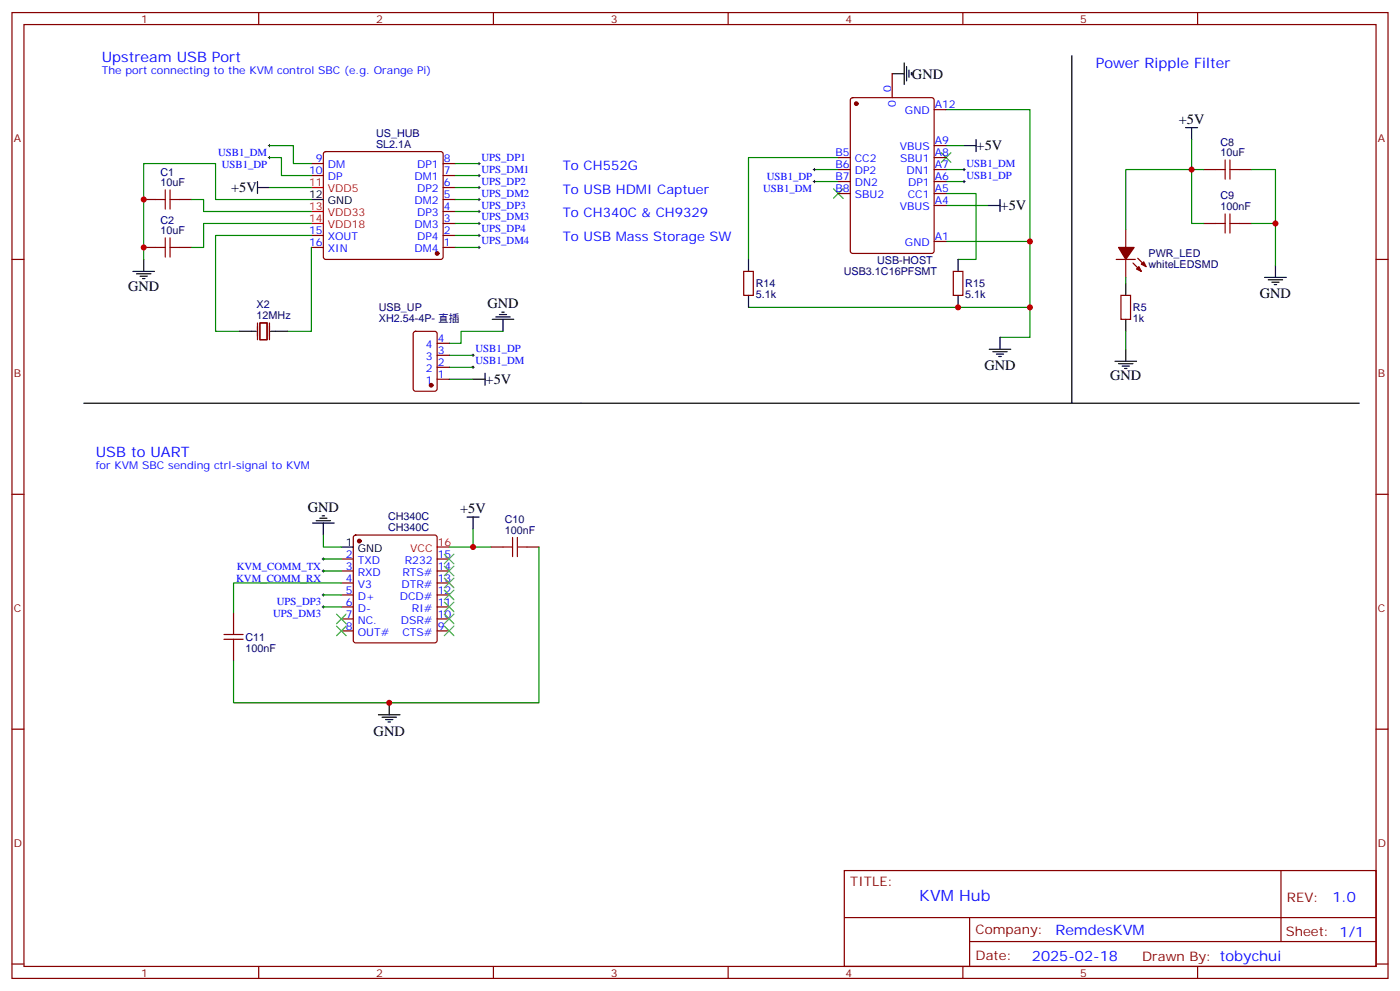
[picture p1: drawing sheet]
<svg xmlns="http://www.w3.org/2000/svg" width="412mm" height="292mm" viewBox="0 0 412 292" stroke-linecap="round" stroke-linejoin="round" font-family="sans-serif">
<g fill="none" stroke="#870000" stroke-width=".35">
<path d="M3.5 3.7h405.4v284.3h-405.4zM7.1 7.2h398.2v277.3h-398.2zM76.2 3.7v3.5M145.3 3.7v3.5M214.5 3.7v3.5M283.6 3.7v3.5M352.8 3.7v3.5M250.7 29l.5-.2h23.3l.6 .4 .1 44.7-.5 .7h-23.5l-.7-.4v-44.7zM262.8 21.7v7.1M275.2 32.3h3.5M42.3 58.7h3.6M52.9 58.7h3.5"/>
<path d="M91.7 51.7h3.5M91.7 48.2h3.5M95.5 44.8l.5-.2h33.8l.5 .2 .2 .5v30.4l-.2 .5-.5 .2h-33.8l-.5-.3-.3-.4v-30.4zM130.5 58.7h3.6M130.5 55.2h3.6M130.5 51.7h3.6M130.5 48.2h3.6M246.9 49.9h3.6M246.9 46.4h3.6M246.9 53.4h3.6M246.9 57h3.6M275.2 49.9h3.5"/>
<path d="M275.2 46.4h3.5M275.2 53.4h3.5M275.2 57h3.5M275.2 42.9h3.5M354.5 49.9h3.6M365.1 49.9h3.6M3.5 76.4h3.6M42.3 72.8h3.6M52.9 72.8h3.5M91.7 72.8h3.5M91.7 69.3h3.5M130.5 72.8h3.6"/>
<path d="M130.5 69.3h3.6M130.5 65.8h3.6M130.5 62.3h3.6M219.1 79.9h2.8v7.1h-2.8zM275.2 71.1h3.5M275.2 60.5h3.5M280.8 79.9h2.8v7.1h-2.8zM328.8 76.4h5.6M331.6 67.6v5.2M331.6 76.4v5.3M333.7 77.4l2.5 2.5M335.1 76l2.5 2.5"/>
<path d="M354.5 65.8h3.6M365.1 65.8h3.6M405.3 76.4h3.6M75.8 95.1v4.9M76.6 95.1h2.1v4.9h-2.1zM79.4 95.1v4.9M121.9 97.7l.5-.2h5.7l.6 .5 .1 16.5-.5 .6-5.9 .1-.6-.5-.1-16.5zM330.2 87h2.8v7h-2.8zM128.8 111.7h3.5M128.8 108.1h3.5M128.8 104.6h3.5M128.8 101.1h3.5"/>
<path d="M3.5 145.5h3.6M104.3 157.7l.5-.2h23.3l.5 .2 .2 .5v30.4l-.3 .5-.4 .2h-23.3l-.5-.3-.2-.4v-30.4zM405.3 145.5h3.6M100.5 164.6h3.6M100.5 168.1h3.6M100.5 171.6h3.6M100.5 175.2h3.6M100.5 178.7h3.6M128.8 164.6h3.5M128.8 168.1h3.5M128.8 171.6h3.5M128.8 175.2h3.5"/>
<path d="M128.8 178.7h3.5M144.6 161h3.6M155.2 161h3.5M68.8 180.4v3.6M68.8 191v3.6M100.5 182.2h3.6M100.5 185.7h3.6M128.8 182.2h3.5M128.8 185.7h3.5M3.5 214.7h3.6M405.3 214.7h3.6M248.7 256.3h156.6v28.2h-156.6z"/>
<path d="M377.3 256.3v20.9M248.7 270.1h156.5M285.6 277.2h119.6M285.6 270.1v14.2M3.5 283.8h3.6M76.2 284.5v3.5M145.3 284.5v3.5M214.5 284.5v3.5M283.6 284.5v3.5M352.8 284.5v3.5M405.3 283.8h3.6"/>
</g>
<g fill="#870000" stroke="#870000" stroke-width=".35">
<path d="M334.8 79.2l.7-.7 .7 1.4z"/>
<path d="M336.2 77.8l.7-.7 .7 1.4z"/>
<path d="M329.5 72.8h4.6l-2.5 3.6z"/>
<circle cx="128.8" cy="74.6" r=".53"/>
<circle cx="127" cy="113.4" r=".53"/>
<circle cx="252.2" cy="30.5" r=".53"/>
<circle cx="105.8" cy="159.3" r=".53"/>
</g>
<g fill="none" stroke="#000" stroke-width=".35">
<path d="M266.3 18.5v6.4M267.1 19.6v4.2M315.7 16.4v102.3h-291M262.8 21.7h3.5M267.8 20.6v2.2M268.5 21.3v.7M349.2 37.6h3.6M351 37.6v3.5M75.8 55.2h3.6M75.8 53.4v3.6M91.7 58.7h3.5M284 42.9h3.5"/>
<path d="M287.5 41.1v3.5M294.6 58.7v3.6M39.2 79.9h6.3M42.3 76.4v3.5M220.5 76.4v3.5M282.2 76.4v3.5M291 60.5h3.6M375.7 78.1v3.6M40.2 80.6h4.2M41.3 81.3h2.1M42 82h.7M70.6 97.5h4.9"/>
<path d="M79.7 97.5h5M145 94h6.3M146 93.3h4.3M147.1 92.6h2.1M147.8 91.9h.7M148.2 94v3.5M220.5 87v3.5M282.2 87v3.5M294.6 99.3v3.5M331.6 83.4v3.6M331.6 94v3.5M372.5 81.7h6.4"/>
<path d="M373.6 82.4h4.2M374.6 83.1h2.2M375.4 83.8h.7M139.3 111.7h3.6M142.9 109.9v3.5M291.4 102.8h6.3M292.5 103.5h4.2M293.5 104.2h2.1M294.2 105h.7M315.7 118.7h84.7M328.4 106.4h6.4M329.5 107.1h4.2"/>
<path d="M330.6 107.8h2.1M331.3 108.5h.7M331.6 102.8v3.6M92.1 154h6.3M93.1 153.3h4.3M94.2 152.6h2.1M94.9 151.9h.7M95.2 154v3.5M137.6 152.2h3.5M139.3 152.2v3.6M100.5 161h3.6M111.5 210.4h6.3"/>
<path d="M112.5 211.1h4.3M113.6 211.8h2.1M114.3 212.5h.7M114.7 206.9v3.5"/>
</g>
<g fill="none" stroke="#008700" stroke-width=".35">
<path d="M278.7 32.3h24.7v67h-8.8M56.4 58.7h3.6v3.6h31.7M79.4 46.4h3.5v5.3h8.8M79.4 42.9h7v5.3h5.3M79.4 55.2h12.3M91.7 58.7h-28.2v-10.5h-21.2v28.2M134.1 55.2h7M134.1 48.2h7M134.1 51.7h7M134.1 58.7h7M239.9 49.9h7M239.9 53.4h7"/>
<path d="M246.9 46.4h-26.4v30M278.7 57h8.8v19.4h-5.3M278.7 49.9h5.3M278.7 42.9h5.3M278.7 53.4h5.3M351 41.1v24.7h3.5M354.5 49.9h-22.9v17.7M368.7 49.9h7v28.2M91.7 65.8h-31.7v7h-3.6M91.7 72.8v24.7h-7M91.7 69.3h-28.2v28.2h7.1M134.1 65.8h7"/>
<path d="M134.1 62.3h7M134.1 69.3h7M134.1 72.8h7M278.7 60.5h12.3M278.7 71.1h24.7M368.7 65.8h7M148.2 97.5h-12.4v3.6h-3.5M220.5 90.5h82.9M331.6 81.7v1.7M331.6 97.5v5.3M132.3 104.6h7M132.3 108.1h7"/>
<path d="M132.3 111.7h7M95.2 157.5v3.5h5.3M139.3 155.8v5.2h-7M95.2 175.2h5.3M95.2 178.7h5.3M95.2 164.6h5.3M95.2 168.1h5.3M100.5 171.6h-31.7v8.8M139.3 161h5.3M158.7 161v45.9h-89.9v-12.3"/>
</g>
<path d="M91.7 55.2h3.5M91.7 62.3h3.5M91.7 65.8h3.5M128.8 161h3.5" fill="none" stroke="#f00" stroke-width=".35"/>
<g fill="none" stroke="#a10000" stroke-width=".35">
<path d="M45.9 58.7h2.8M48.7 55.9v5.7M50.1 58.7h2.8M50.1 55.9v5.7M358.1 49.9h2.8M360.9 47.1v5.6M362.3 49.9h2.8M362.3 47.1v5.6M45.9 72.8h2.8M48.7 70v5.7M50.1 70v5.7M50.1 72.8h2.8"/>
<path d="M358.1 65.8h2.8M360.9 63v5.6M362.3 63v5.6M362.3 65.8h2.8M151 158.2v5.7M152.4 158.2v5.7M148.2 161h2.8M152.4 161h2.8M66 188.2h5.6M66 186.8h5.6M68.8 184v2.8M68.8 188.2v2.8"/>
</g>
<g fill="none" stroke="#000" stroke-width=".29">
<path d="M79 46.4h.7M79 42.9h.7M79.4 42.5v.7M79.4 46v.7M140.8 48.2h.7M140.8 51.7h.7M140.8 55.2h.7M140.8 58.7h.7M141.1 47.8v.7M141.1 51.3v.7M141.1 54.9v.7M141.1 58.4v.7"/>
<path d="M239.5 49.9h.7M239.5 53.4h.7M239.9 49.6v.7M239.9 53.1v.7M283.6 49.9h.7M283.6 53.4h.7M284 49.6v.7M284 53.1v.7M140.8 62.3h.7M140.8 65.8h.7M140.8 72.8h.7M140.8 69.3h.7"/>
<path d="M141.1 61.9v.7M141.1 65.4v.7M141.1 69v.7M141.1 72.5v.7M139 108.1h.7M139 104.6h.7M139.3 104.2v.8M139.3 107.8v.7M94.9 164.6h.7M94.9 168.1h.7M94.9 175.2h.7M94.9 178.7h.7"/>
<path d="M95.2 164.2v.7M95.2 167.7v.8M95.2 174.8v.7M95.2 178.3v.7"/>
</g>
<g fill="none" stroke="#3c3" stroke-width=".35">
<path d="M245.5 55.6l2.9 2.8M248.4 55.6l-2.9 2.8M277.3 45l2.8 2.8M280.1 45l-2.8 2.8M130.9 163.2l2.8 2.8M130.9 166.7l2.8 2.8M130.9 170.2l2.8 2.8M130.9 173.7l2.8 2.9M130.9 177.3l2.8 2.8M133.7 163.2l-2.8 2.8M133.7 166.7l-2.8 2.8M133.7 170.2l-2.8 2.8"/>
<path d="M133.7 173.7l-2.8 2.9M133.7 177.3l-2.8 2.8M99.1 184.3l2.9 2.8M99.1 180.8l2.9 2.8M102 184.3l-2.9 2.8M102 180.8l-2.9 2.8M130.9 180.8l2.8 2.8M130.9 184.3l2.8 2.8M133.7 180.8l-2.8 2.8M133.7 184.3l-2.8 2.8"/>
</g>
<g fill="#c00">
<circle cx="42.3" cy="72.8" r=".88"/>
<circle cx="42.3" cy="58.7" r=".88"/>
<circle cx="351" cy="49.9" r=".88"/>
<circle cx="375.7" cy="65.8" r=".88"/>
<circle cx="303.4" cy="71.1" r=".88"/>
<circle cx="303.4" cy="90.5" r=".88"/>
<circle cx="282.2" cy="90.5" r=".88"/>
<circle cx="139.3" cy="161" r=".88"/>
<circle cx="114.7" cy="206.9" r=".88"/>
</g>
<text font-size="4.6" fill="#00f" x="270.8" y="265.3">KVM Hub</text>
<g font-size="4.2" fill="#00f">
<text x="30" y="18.2">Upstream USB Port</text>
<text x="322.8" y="19.9">Pow</text>
<text x="331.4" y="19.9">er Ripple Filter</text>
<text x="28.2" y="134.6">USB to UART</text>
<text x="392.5" y="265.6">1.0</text>
<text x="310.9" y="275.1">RemdesKVM</text>
<text x="304" y="282.9">2025-02-18</text>
</g>
<g font-size="4.2">
<text x="268.6" y="23.1">GND</text>
<text x="347.2" y="36.5">+5V</text>
<text x="287.7" y="44.3">+5V</text>
<text x="68.1" y="56.6">+5V</text>
<text x="294.7" y="61.9">+5V</text>
<text x="37.7" y="85.5">GND</text>
<text x="371.1" y="87.7">GND</text>
<text x="143.6" y="90.8">GND</text>
<text x="143.1" y="113.1">+5V</text>
<text x="290" y="108.9">GND</text>
<text x="327" y="112">GND</text>
<text x="90.7" y="150.8">GND</text>
<text x="135.6" y="151.1">+5V</text>
<text x="110.1" y="216.5">GND</text>
</g>
<g font-size="3.9" fill="#00f">
<text x="165.8" y="49.9">To CH552G</text>
<text x="165.8" y="57">To USB HDMI Captuer</text>
<text x="165.8" y="64">To CH340C &amp; CH9329</text>
<text x="165.8" y="71.1">To USB Mass Storage SW</text>
</g>
<g font-size="3.9" fill="#800">
<text x="250.5" y="260.9">TITLE:</text>
<text x="379.1" y="265.6">REV:</text>
<text x="287.4" y="275.1">Company:</text>
<text x="378.7" y="275.7">Sheet: 1/1</text>
<text x="287.4" y="282.8">Date:</text>
<text x="336.4" y="282.8">Draw</text>
<text x="346.6" y="282.8">n By: tobychui</text>
</g>
<g font-size="3.2" fill="#800">
<text x="41.6" y="6.7">1</text>
<text x="110.8" y="6.7">2</text>
<text x="179.9" y="6.7">3</text>
<text x="249.1" y="6.7">4</text>
<text x="318.2" y="6.7">5</text>
<text x="4.1" y="41.8">A</text>
<text x="405.9" y="41.8">A</text>
<text x="4.1" y="110.9">B</text>
<text x="405.9" y="110.9">B</text>
<text x="4.1" y="180.1">C</text>
<text x="405.9" y="180.1">C</text>
<text x="4.1" y="249.2">D</text>
<text x="405.9" y="249.2">D</text>
<text x="41.6" y="287.5">1</text>
<text x="110.8" y="287.5">2</text>
<text x="179.9" y="287.5">3</text>
<text x="249.1" y="287.5">4</text>
<text x="318.2" y="287.5">5</text>
</g>
<g font-size="3.2" fill="#00f">
<text x="30" y="21.7">The port connecting to the KVM control SBC (e.g. Orange Pi)</text>
<text x="262.5" y="27" transform="rotate(-90 262.5 27)">0</text>
<text x="263.9" y="31.5" transform="rotate(-90 263.9 31.5)">0</text>
<text x="266.6" y="33.7">GND</text>
<text x="275.3" y="31.9">A12</text>
<text x="64.3" y="46">USB1_DM</text>
<text x="93.1" y="47.8">9</text>
<text x="130.7" y="47.8">8</text>
<text x="141.8" y="47.3">UPS_DP1</text>
<text x="246.1" y="46">B5</text>
<text x="251.8" y="47.8">CC2</text>
<text x="265" y="44.3">VBUS</text>
<text x="265.2" y="47.8">SBU1</text>
<text x="275.3" y="46">A8</text>
<text x="275.3" y="42.5">A9</text>
<text x="65.3" y="49.5">USB1_DP</text>
<text x="91" y="51.3">10</text>
<text x="96.6" y="49.6">DM</text>
<text x="96.6" y="53.1">DP</text>
<text x="122.1" y="53.1">DM1</text>
<text x="122.8" y="49.6">DP1</text>
<text x="130.7" y="51.3">7</text>
<text x="141.8" y="50.8">UPS_DM1</text>
<text x="225.8" y="53">USB1_DP</text>
<text x="246.1" y="49.6">B6</text>
<text x="246.1" y="53.1">B7</text>
<text x="251.8" y="51.3">DP2</text>
<text x="267" y="51.3">DN1</text>
<text x="275.3" y="53.1">A6</text>
<text x="275.3" y="49.6">A7</text>
<text x="284.7" y="49">USB1_DM</text>
<text x="284.7" y="52.6">USB1_DP</text>
<text x="122.8" y="56.6">DP2</text>
<text x="130.7" y="58.4">5</text>
<text x="130.7" y="54.9">6</text>
<text x="141.8" y="54.3">UPS_DP2</text>
<text x="141.8" y="57.9">UPS_DM2</text>
<text x="224.8" y="56.6">USB1_DM</text>
<text x="246.1" y="56.6">B8</text>
<text x="251.8" y="54.9">DN2</text>
<text x="251.8" y="58.4">SBU2</text>
<text x="267.4" y="58.4">CC1</text>
<text x="267.5" y="54.9">DP1</text>
<text x="275.3" y="56.6">A5</text>
<text x="122.1" y="60.1">DM2</text>
<text x="122.8" y="63.7">DP3</text>
<text x="130.7" y="65.4">3</text>
<text x="130.7" y="61.9">4</text>
<text x="141.8" y="61.4">UPS_DP3</text>
<text x="141.8" y="64.9">UPS_DM3</text>
<text x="265" y="61.9">VBUS</text>
<text x="275.3" y="60.1">A4</text>
<text x="91" y="69">15</text>
<text x="96.6" y="70.7">XOUT</text>
<text x="122.1" y="67.2">DM3</text>
<text x="122.8" y="70.7">DP4</text>
<text x="130.7" y="69">2</text>
<text x="141.8" y="72">UPS_DM4</text>
<text x="141.8" y="68.4">UPS_DP4</text>
<text x="275.3" y="70.7">A1</text>
<text x="91" y="72.5">16</text>
<text x="96.6" y="74.3">XIN</text>
<text x="122.1" y="74.3">DM4</text>
<text x="130.7" y="72.5">1</text>
<text x="266.6" y="72.5">GND</text>
<text x="128.9" y="100.7">4</text>
<text x="125.4" y="106">3</text>
<text x="125.4" y="102.5">4</text>
<text x="128.9" y="107.8">2</text>
<text x="128.9" y="104.2">3</text>
<text x="140.1" y="107.2">USB1_DM</text>
<text x="140.1" y="103.7">USB1_DP</text>
<text x="125.4" y="113.1">1</text>
<text x="125.4" y="109.5">2</text>
<text x="128.9" y="111.3">1</text>
<text x="28.2" y="138.1">for KVM SBC sending ctrl-signal to KVM</text>
<text x="69.7" y="167.7">KVM_COMM_TX</text>
<text x="101.9" y="164.2">2</text>
<text x="101.9" y="167.7">3</text>
<text x="105.4" y="166">TXD</text>
<text x="119.2" y="166">R232</text>
<text x="128.9" y="167.7">14</text>
<text x="128.9" y="164.2">15</text>
<text x="69.6" y="171.2">KVM_COMM_RX</text>
<text x="101.9" y="171.3">4</text>
<text x="105.4" y="169.5">RXD</text>
<text x="105.4" y="173">V3</text>
<text x="118.3" y="173">DTR#</text>
<text x="118.5" y="169.5">RTS#</text>
<text x="128.9" y="171.3">13</text>
<text x="81.6" y="178.2">UPS_DP3</text>
<text x="101.9" y="174.8">5</text>
<text x="101.9" y="178.3">6</text>
<text x="105.4" y="176.6">D+</text>
<text x="117.8" y="176.6">DCD#</text>
<text x="128.9" y="178.3">11</text>
<text x="128.9" y="174.8">12</text>
<text x="80.5" y="181.8">UPS_DM3</text>
<text x="101.9" y="181.9">7</text>
<text x="101.9" y="185.4">8</text>
<text x="105.4" y="180.1">D-</text>
<text x="105.4" y="183.6">NC.</text>
<text x="118" y="183.6">DSR#</text>
<text x="121.3" y="180.1">RI#</text>
<text x="128.9" y="185.4">9</text>
<text x="128.9" y="181.9">10</text>
<text x="105.4" y="187.1">OUT#</text>
<text x="118.5" y="187.1">CTS#</text>
</g>
<g font-size="3.2" fill="#000080">
<text x="110.8" y="40.4">US_HUB</text>
<text x="110.8" y="43.6">SL2.1A</text>
<text x="359.5" y="46">10uF</text>
<text x="359.5" y="42.9">C8</text>
<text x="47.3" y="51.7">C1</text>
<text x="47.3" y="54.9">10uF</text>
<text x="359.5" y="58.7">C9</text>
<text x="47.3" y="65.8">C2</text>
<text x="359.5" y="61.9">100nF</text>
<text x="47.3" y="69">10uF</text>
<text x="258.4" y="77.6">USB-HOST</text>
<text x="338.3" y="75.7">PWR_LED</text>
<text x="248.5" y="81">USB3.1C16PFSMT</text>
<text x="338.3" y="78.9">whiteLEDSMD</text>
<text x="222.6" y="87.8">5.1k</text>
<text x="222.6" y="84.5">R14</text>
<text x="284.3" y="87.8">5.1k</text>
<text x="284.3" y="84.5">R15</text>
<text x="75.6" y="94">12MHz</text>
<text x="75.6" y="90.8">X2</text>
<text x="111.6" y="94.8">XH2.54-4P- 直插</text>
<text x="111.6" y="91.6">USB_UP</text>
<text x="333.7" y="94.8">1k</text>
<text x="333.7" y="91.6">R5</text>
<text x="114.3" y="153.2">CH340C</text>
<text x="148.7" y="153.9">C10</text>
<text x="114.3" y="156.5">CH340C</text>
<text x="148.7" y="157.2">100nF</text>
<text x="72.3" y="191.8">100nF</text>
<text x="72.3" y="188.6">C11</text>
</g>
<g font-size="3.2" fill="#f00">
<text x="91" y="54.9">11</text>
<text x="96.6" y="56.6">VDD5</text>
<text x="91" y="61.9">13</text>
<text x="91" y="65.4">14</text>
<text x="96.6" y="63.7">VDD33</text>
<text x="96.6" y="67.2">VDD18</text>
<text x="128.9" y="160.7">16</text>
<text x="120.9" y="162.5">VCC</text>
</g>
<g font-size="3.2">
<text x="91" y="58.4">12</text>
<text x="96.6" y="60.1">GND</text>
<text x="101.9" y="160.7">1</text>
<text x="105.4" y="162.5">GND</text>
</g>
</svg>
